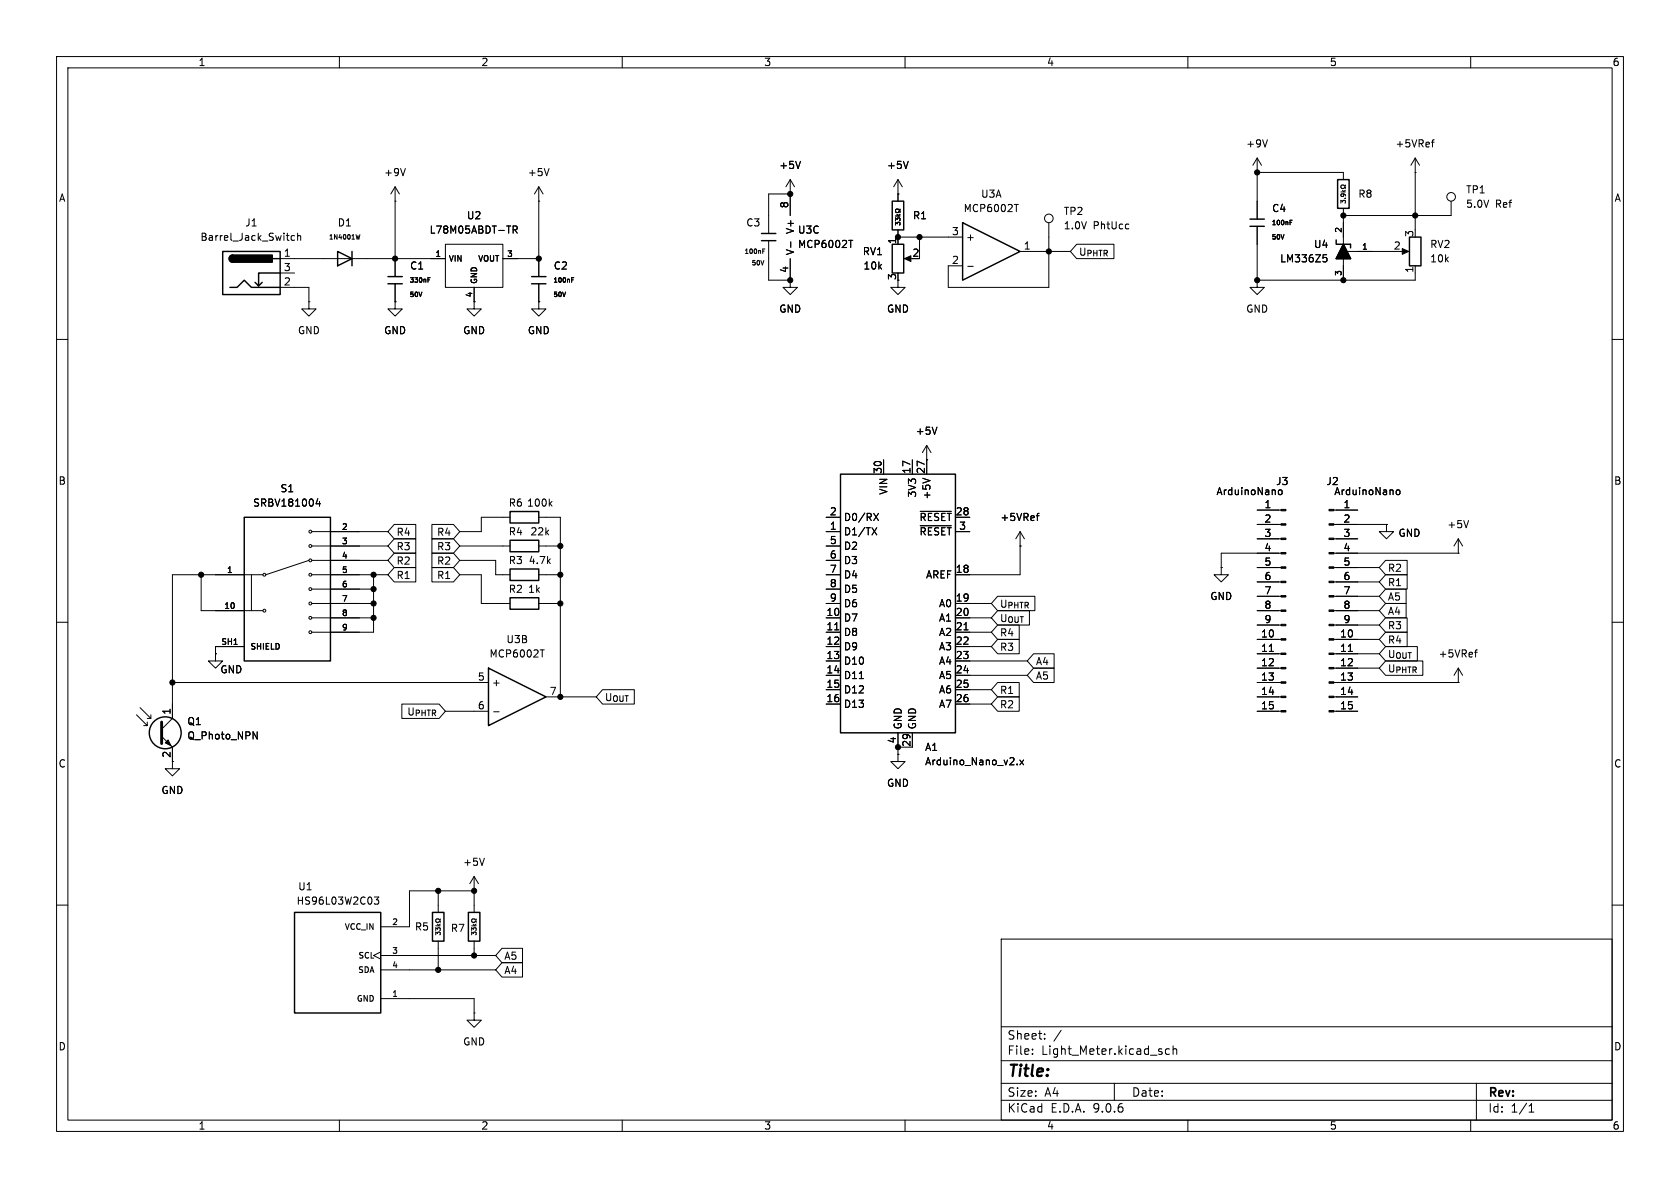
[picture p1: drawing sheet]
<svg xmlns="http://www.w3.org/2000/svg" width="297mm" height="210mm" viewBox="0 0 297 210" stroke-linecap="round" stroke-linejoin="round" font-family="sans-serif">
<g fill="none" stroke="#000" stroke-width=".18">
<path d="M10 10h277v190h-277zM12 12h273v186h-273zM60 10v2M110 10v2M160 10v2M210 10v2M260 10v2M69.8 35.6h.1M69.8 33v15.9M69.8 33l-.7 1.3M69.8 33l.8 1.3M71.7 29.8l-.5 1.3"/>
<path d="M95.2 35.6h.1M95.2 33l-.7 1.3M95.2 33l.8 1.3M95.2 33v15.9M97.1 29.8l-.5 1.3M139.7 34.3h.1M139.7 31.8l-.8 1.2M139.7 31.8l.8 1.2M139.7 31.8v6.3M139.7 34.3h-3.8v7M141.5 28.5l-.4 1.3M158.3 39v-.5l.3 .3 .1-.2h.3v.4"/>
<path d="M158.3 39.8v-.5l.3 .3 .1-.3h.3v.5M158.3 38.2h.8M158.6 37.9l.3 .3M158.7 34.3h.1M158.7 31.8v3.8M158.7 31.8l-.7 1.2M158.7 31.8l.8 1.2M159.1 37v.2h-.1a.34 .34 0 0 0-.5-.2 .34 .34 0 0 0-.1 .5l.3 .1 .4-.2v.2M159.1 37.9l-.3 .2M160.6 28.5l-.5 1.3M179.3 36.1h.7M185.4 39.4v11.4h-17.8v-3.8h2.6"/>
<path d="M199.4 39.6l.2 .1M222.2 30.5h.1M222.2 27.9v10.8M222.2 30.5h15.3v1.3M222.2 27.9l-.7 1.3M222.2 27.9l.8 1.3M224.1 24.7l-.5 1.3M228.1 39.3h.2M228.1 38.9h.3M237.1 35.9v-.5l.3 .3v-.2h.4v.4M237.1 33.9h.8M237.3 33.6l.3 .3"/>
<path d="M237.4 34.3l.1 .1v.3h-.4v-.3l.1-.1h.5l.2 .4M237.5 36.8v12.7M237.8 35.1h.1M237.9 32.7v.2h-.2a.34 .34 0 0 0-.5-.2 .34 .34 0 0 0-.1 .5l.4 .1 .4-.2v.2M237.9 33.6l-.4 .3M250.2 30.5h.1M250.2 27.9l-.8 1.3M250.2 27.9l.8 1.3M250.2 27.9v12.7M253.1 25.1h.4M253.5 24.7l-.3 .2v1.1M256.5 35.6v2.5h-19"/>
<path d="M49.5 45.7h29.3M49.5 48.3h2.6M49.5 50.8h5.1v2.5M52.1 41.7l-.4-.1-.2 .3 .1 .5h.5M52.6 41.8l.2-.2 .3 .1 .1 .8M52.6 41.2v1.3M54.6 53.3v1.3h1.3l-1.3 1.3-1.3-1.3h1.3M54.6 53.3h.1M63.6 41.5l-.2 .8-.1-.6M69.8 53.3v1.3h1.3l-1.3 1.3-1.2-1.3h1.2M69.8 53.3h.1M69.8 50.2v3.1"/>
<path d="M75.7 49.5h.2M75.7 49.1h.3M78.7 43.2h10.2v7.6h-10.2zM83.8 53.3v1.3h1.3l-1.3 1.3-1.3-1.3h1.3M83.8 53.3h.1M83.8 50.8v2.5M88.9 45.7h6.3M90.7 40.6h.6l.1-.2v-.3l-.7-.2v1.3M91 40.6l.4 .6M95.2 53.3v1.3h1.3l-1.3 1.3-1.2-1.3h1.2M95.2 53.3h.1M95.2 50.2v3.1"/>
<path d="M101.1 49.5h.2M101.1 49.1h.3M134.8 44.4h.3M134.8 44h.4M135.9 42.5v7h3.8M139.7 49.5v1.3h1.3l-1.3 1.3-1.3-1.3h1.3M139.7 49.5h.1M139.7 45.7v3.8M139.8 42.8v.9M150 42.5h.8M158.7 49.5v1.3h1.3l-1.3 1.3-1.2-1.3h1.2M158.7 40.6v2.6"/>
<path d="M158.7 41.9h11.5M160.3 45.7h1M162.6 41.9v3.8M171.1 47.1h1M180.3 44.5h8.9M190.3 43.2h6.6v2.5h-6.6l-1.1-1.2zM199.6 40.4l-.2 .1M222.2 49.5v1.3h1.3l-1.3 1.3-1.2-1.3h1.2M222.2 49.5h.1M222.2 40v9.5M233.9 45h.6M234.1 45.5h.3l.2 .3-.1 .4-.4 .1"/>
<path d="M238.3 44.5h8.1M247.6 44.5h1.1M250.2 47v2.5h-28M10 60h2M163.8 78.7l-.7 1.3M163.8 78.7l.8 1.3M163.8 78.7v5.1M165.6 75.5l-.4 1.3M285 60h2M54.6 99.1l-7.6 2.5M55.1 96.5h13.5M55.1 94h13.5"/>
<path d="M55.1 99.1h13.5M56.2 88.1l-.3 1h.8M56.5 88.6v.9M69.7 92.7h3.8v2.6h-3.8l-1.1-1.3zM69.7 95.2h3.8v2.6h-3.8l-1.1-1.3zM69.7 97.8h3.8v2.5h-3.8l-1.1-1.2zM76.4 92.7h3.8l1.1 1.3-1.1 1.3h-3.8zM76.4 97.8h3.8l1.1 1.3-1.1 1.2h-3.8zM76.4 95.2h3.8l1.1 1.3-1.1 1.3h-3.8zM81.3 96.5h8.9M81.3 99.1h6.3v2.5h2.6M90.2 91.4h-5.1v2.6h-3.8"/>
<path d="M95.2 96.5h3.9M95.2 91.4h3.9v31.8M97.2 89l.4 .5M97.6 88.6l-.5 .5M146 96.5h2.6M146 94h2.6M146 99.1h2.6M146 91.4h2.6M154.2 93.3l.8 1.3M154.5 90.7l.8 1.3M155 93.3l-.8 1.3M155.3 90.7l-.8 1.3"/>
<path d="M156.2 81.3v2.5M161.3 81.3v2.5M162.7 90.4h5.5M162.7 92.9h5.5M163.1 84.5l1.3 .5M163.8 81.3h.1M168.9 94h2.5M168.9 91.4h2.5M180.3 96.5h.1M180.3 94v7.6h-11.4M180.3 94l-.7 1.3M180.3 94l.8 1.3"/>
<path d="M183.2 91.2h.5M183.7 90.7l-.3 .2v1.1M222.2 90.2h4.3M222.2 92.7h4.3M222.2 95.3h4.3M226.2 86.6l-.2 .2v.4l.2 .2h.3l.2-.2v-.4l-.3-.2M226.5 97.8h-10.6v2.5M235.8 90.2h4.2M235.8 92.7h9.3M235.8 95.3h4.2M235.8 97.8h22M245 99.1h3.8v2.5h-3.8l-1.2-1.3z"/>
<path d="M245.1 92.7v1.3h1.3l-1.3 1.3-1.3-1.3h1.3M245.1 92.7h.1M246.9 86.7l.4-.1 .2 .2v.4l-.2 .2h-.4l-.1-.2zM257.8 97.8h.1M257.8 95.3l-.8 1.2M257.8 95.3l.8 1.2M257.8 95.3v2.5M259.6 92l-.4 1.3M10 110h2M35.6 101.6v6.4h10.9M38.1 115.6v1.2h1.3l-1.3 1.3-1.3-1.3h1.3M38.1 115.6h.1"/>
<path d="M43.2 114.3h-5.1v1.3M44.4 101.6v6.4M46.5 101.6h-16v25.4l-1.9 1.9M55.1 101.6h13.5M55.1 104.1h10.9M55.1 106.7h10.9M55.1 109.2h10.9M66 101.6v10.2h-10.9M69.7 100.3h3.8v2.6h-3.8l-1.1-1.3zM76.4 100.3h3.8l1.1 1.3-1.1 1.3h-3.8zM81.3 101.6h3.8v5.1h5.1M95.2 101.6h3.9"/>
<path d="M95.2 106.7h3.9M95.5 114.9h.7M146 101.6h2.6M146 104.1h2.6M146 106.7h2.6M146 109.2h2.6M146 111.8h2.6M146 114.3h2.6M146 116.8h2.6M146 119.4h2.6M147.6 111.3h.7M151.9 120h.7"/>
<path d="M168.9 106.7h6.4M168.9 109.2h6.4M168.9 111.8h6.4M168.9 114.3h6.4M168.9 116.8h12.7M168.9 119.4h12.7M170.4 111.3h.7M176.4 110.5h3.8v2.5h-3.8l-1.1-1.2zM176.4 107.9h5.6v2.6h-5.6l-1.1-1.3zM176.4 105.4h6.6v2.6h-6.6l-1.1-1.3zM176.4 113h3.8v2.6h-3.8l-1.1-1.3zM182.7 118.1h3.7v2.6h-3.7l-1.1-1.3z"/>
<path d="M182.7 115.6h3.7v2.5h-3.7l-1.1-1.3zM215.9 100.3v1.3h1.3l-1.3 1.3-1.3-1.3h1.3M215.9 100.3h.1M222.2 108h4.3M222.2 100.3h4.3M222.2 102.9h4.3M222.2 105.4h4.3M222.2 110.5h4.3M222.2 113h4.3M222.2 115.6h4.3M222.2 118.1h4.3M224.4 115.2h.7"/>
<path d="M235.8 108h8M235.8 100.3h8M235.8 102.9h8M235.8 105.4h8M235.8 110.5h8M235.8 113h8M235.8 115.6h8M235.8 118.1h8M238.4 115.2h.7M245 101.6h3.8v2.5h-3.8l-1.2-1.2zM245 109.2h3.8v2.6h-3.8l-1.2-1.3zM245 104.1h3.6v2.6h-3.6l-1.2-1.3z"/>
<path d="M245 106.7h3.6v2.5h-3.6l-1.2-1.2zM245 111.8h3.8v2.5h-3.8l-1.2-1.3zM245 114.3h5.6v2.5h-5.6l-1.2-1.2zM245 116.8h6.5v2.6h-6.5l-1.2-1.3zM257.8 118.1v2.6M257.8 118.1l-.8 1.3M257.8 118.1l.8 1.3M260.7 115.3h.5M261.2 114.9l-.3 .2v1M285 110h2M24.1 126.4l1.9 1.9v-.7M24.8 125.1l1.9 1.9v-.6"/>
<path d="M25.4 128.3h.6M26 127h.7M28.6 130.2l1.9 1.9v3.8h1.2l-1.2 1.3-1.3-1.3h1.3M30.5 120.7h55.9M44.7 129.4l.8 1.2v-1.2M71 124.5h6.6l1.1 1.2-1.1 1.3h-6.6zM78.7 125.7h7.7M87.3 125.8h.9M96.5 123.2h8.9M106.5 121.9h5.6v2.6h-5.6l-1.1-1.3zM146 121.9h2.6M146 124.5h2.6"/>
<path d="M158.7 133.4v1.2h1.3l-1.3 1.3-1.2-1.3h1.2M158.7 133.4h.1M158.7 129.5v3.9M161.3 129.5v2.6h-2.6M168.9 121.9h6.4M168.9 124.5h6.4M176.4 123.2h3.8v2.5h-3.8l-1.1-1.2zM176.4 120.6h3.8v2.6h-3.8l-1.1-1.3zM179.8 135.1v.1M180.3 134.4l.7 .8M181 134.4l-.7 .8M222.2 120.7h4.3"/>
<path d="M222.2 123.2h4.3M222.2 125.7h4.3M235.8 120.7h22M235.8 123.2h4.2M235.8 125.7h4.2M257.8 120.7h.1M66.2 158.6h.8l-.5 .5 .4 .1v.5l-.2 .1-.5-.1M77.5 157.5v3.8M83.8 157.5h.1M83.8 154.9v6.4M83.8 157.5h-11.4v6.3h-5.1M83.8 154.9l-.7 1.3"/>
<path d="M83.8 154.9l.8 1.3M85.6 151.7l-.4 1.3M10 160h2M67.3 168.3l-1.3 .6 1.3 .6M67.3 176.5h16.5v2.6M67.3 168.9h20.3M67.3 171.5h20.3M77 164.5v-.5l.3 .3 .1-.3h.4v.5M77 165.3v-.5l.3 .2 .1-.2h.4v.5M77 163.7h.8M77.3 163.4l.3 .3M77.5 166.4v5.1"/>
<path d="M77.8 162.4v.2h-.1a.34 .34 0 0 0-.5-.1 .34 .34 0 0 0-.1 .4l.4 .1 .3-.1v.1M77.8 163.4l-.3 .2M83.4 165.3v-.5l.3 .2 .1-.2h.3v.5M83.4 164.5v-.5l.3 .3 .1-.3h.3v.5M83.4 163.7h.8M83.6 163.4l.4 .3M83.8 179.1v1.2h1.3l-1.3 1.3-1.3-1.3h1.3M83.8 179.1h.1M83.8 166.4v2.5M84.2 162.4v.2h-.2a.34 .34 0 0 0-.4-.1 .34 .34 0 0 0-.2 .4l.4 .1 .4-.1v.1M84.2 163.4l-.3 .2M88.7 170.2h3.7v2.5h-3.7l-1.1-1.2z"/>
<path d="M88.7 167.6h3.7v2.6h-3.7l-1.1-1.3zM177 166h108v32h-108zM285 160h2M60 198v2M110 198v2M160 198v2M177 194.5h108M177 191.5h108M177 187.5h108M177 181.5h108M182.5 186.3v.1M182.5 185.5v.1"/>
<path d="M184.7 183.6v.1M184.7 182.8v.1M187.6 182.1l-1.3 2M197 191.5v3M206.7 185.5l-.4-.1-.3 .3v.4l.2 .2h.5M207.4 185.5l.2-.1 .4 .1v.9M207.4 184.9v1.5M210 198v2M260 198v2M261 191.5v6.5M270.3 196.6h.9M270.3 195.5l.4-.4v1.5"/>
<circle cx="185.4" cy="38.6" r=".76"/>
<circle cx="256.5" cy="34.8" r=".76"/>
<circle cx="54.9" cy="99.1" r=".25"/>
<circle cx="54.9" cy="94" r=".25"/>
<circle cx="54.9" cy="96.5" r=".25"/>
<circle cx="46.7" cy="107.9" r=".25"/>
<circle cx="46.7" cy="101.6" r=".25"/>
<circle cx="54.9" cy="101.6" r=".25"/>
<circle cx="54.9" cy="109.2" r=".25"/>
<circle cx="54.9" cy="111.8" r=".25"/>
<circle cx="54.9" cy="106.7" r=".25"/>
<circle cx="54.9" cy="104.1" r=".25"/>
</g>
<g fill="none" stroke="#000" stroke-width=".25">
<path d="M157.7 35.6h2.1v5h-2.1zM170.2 39.4l10.1 5.1-10.1 5zM221 38.7h2.5M236.5 31.8h2v5h-2zM39.4 44.5h10.1v7.6h-10.1zM40.6 50.8h1.3l1.3-1.3 1.2 1.3h5.1M41.1 45.1a.64 .64 0 0 0-.6 .6 .64 .64 0 0 0 .6 .7M46.4 49.9l-.7 .6M48.3 45.7h1.2M49.5 48.3h-3.8v2.2l-.6-.6M59.7 44.5l2.5 1.2-2.5 1.3zM62.2 44.5v2.5"/>
<path d="M68.6 48.9h2.5M68.6 50.2h2.5M94 48.9h2.5M94 50.2h2.5M134.6 41.3h2.6M134.6 42.5h2.6M157.7 43.2h2.1v5.1h-2.1zM221 40h2.5M236.2 43.2h2.6v.6M236.2 42.4v.7M237.5 43.2l1.3 2.5h-2.6zM249.2 41.9h2v5.1h-2z"/>
<path d="M43.2 91.4h15.2v25.4h-15.2zM90.2 95.5h5v2h-5zM90.2 90.4h5v2.1h-5zM148.6 83.8h20.3v45.7h-20.3zM86.4 118.1l10.1 5.1-10.1 5.1zM90.2 100.6h5v2h-5zM90.2 105.7h5v2h-5zM52.1 161.3h15.2v17.8h-15.2zM76.5 161.3h2v5.1h-2zM82.8 161.3h2v5.1h-2z"/>
<circle cx="29.2" cy="129.5" r="2.82"/>
</g>
<g fill="#000" stroke="#000" stroke-width=".18">
<path d="M159.9 45.7l1.1-.5v1zM247.9 43.9l1.1 .6-1.1 .5zM226.5 90h.8v.3h-.8zM226.5 92.6h.8v.2h-.8zM226.5 95.1h.8v.3h-.8zM226.5 97.7h.8v.2h-.8zM234.9 90h.9v.3h-.9zM234.9 92.6h.9v.2h-.9zM234.9 95.1h.9v.3h-.9zM234.9 97.7h.9v.2h-.9zM226.5 100.2h.8v.3h-.8zM226.5 102.7h.8v.3h-.8z"/>
<path d="M226.5 105.3h.8v.2h-.8zM226.5 107.8h.8v.3h-.8zM226.5 110.4h.8v.2h-.8zM226.5 112.9h.8v.3h-.8zM226.5 115.4h.8v.3h-.8zM226.5 118h.8v.2h-.8zM234.9 100.2h.9v.3h-.9zM234.9 102.7h.9v.3h-.9zM234.9 105.3h.9v.2h-.9zM234.9 107.8h.9v.3h-.9zM234.9 110.4h.9v.2h-.9zM234.9 112.9h.9v.3h-.9z"/>
<path d="M234.9 115.4h.9v.3h-.9zM234.9 118h.9v.2h-.9zM29.2 131.3l.5-.5 .5 1zM226.5 120.5h.8v.3h-.8zM226.5 123.1h.8v.2h-.8zM226.5 125.6h.8v.3h-.8zM234.9 120.5h.9v.3h-.9zM234.9 123.1h.9v.2h-.9zM234.9 125.6h.9v.3h-.9z"/>
<circle cx="139.7" cy="34.3" r=".46"/>
<circle cx="222.2" cy="30.5" r=".46"/>
<circle cx="237.5" cy="38.1" r=".46"/>
<circle cx="250.2" cy="38.1" r=".46"/>
<circle cx="69.8" cy="45.7" r=".46"/>
<circle cx="95.2" cy="45.7" r=".46"/>
<circle cx="139.7" cy="49.5" r=".46"/>
<circle cx="158.7" cy="41.9" r=".46"/>
<circle cx="162.6" cy="41.9" r=".46"/>
<circle cx="185.4" cy="44.5" r=".46"/>
<circle cx="222.2" cy="49.5" r=".46"/>
<circle cx="237.5" cy="49.5" r=".46"/>
<circle cx="99.1" cy="96.5" r=".46"/>
<circle cx="35.6" cy="101.6" r=".46"/>
<circle cx="66" cy="106.7" r=".46"/>
<circle cx="66" cy="104.1" r=".46"/>
<circle cx="66" cy="109.2" r=".46"/>
<circle cx="66" cy="101.6" r=".46"/>
<circle cx="99.1" cy="106.7" r=".46"/>
<circle cx="99.1" cy="101.6" r=".46"/>
<circle cx="30.5" cy="120.7" r=".46"/>
<circle cx="99.1" cy="123.2" r=".46"/>
<circle cx="158.7" cy="132.1" r=".46"/>
<circle cx="77.5" cy="157.5" r=".46"/>
<circle cx="83.8" cy="157.5" r=".46"/>
<circle cx="77.5" cy="171.5" r=".46"/>
<circle cx="83.8" cy="168.9" r=".46"/>
</g>
<path d="M40.7 45.3l.4-.2v1.3a.63 .63 0 0 1-.5-.4 .63 .63 0 0 1 .1-.7zM41.1 45.1h7v1.3h-7zM237.5 43.2l1.3 2.5h-2.6z" fill="#000" stroke="#000" stroke-width=".25"/>
<path d="M28.6 127.6v3.8" fill="none" stroke="#000" stroke-width=".51"/>
<text font-size="2.8" x="178" y="190.9">Title:</text>
<g font-size="2.1">
<text x="178" y="184">Sheet:</text>
<text x="178" y="186.7">File:</text>
<text x="184.1" y="186.7">Light_Meter.kicad_sch</text>
<text x="178" y="196.9">KiCad</text>
<text x="178" y="194.1">Size:</text>
<text x="184.7" y="194.1">A4</text>
<text x="185.7" y="196.9">E.D.A.</text>
<text x="193.3" y="196.9">9.0.6</text>
<text x="200" y="194.1">Date:</text>
<text x="263" y="194.3">Rev:</text>
<text x="263" y="196.9">Id:</text>
<text x="267.1" y="196.9">1/1</text>
</g>
<g font-size="1.8">
<text x="35" y="11.9">1</text>
<text x="85" y="11.9">2</text>
<text x="135" y="11.9">3</text>
<text x="185" y="11.9">4</text>
<text x="235" y="11.9">5</text>
<text x="285" y="11.9">6</text>
<text x="220.2" y="26.3">+9V</text>
<text x="246.6" y="26.3">+5VRef</text>
<text x="10.3" y="35.9">A</text>
<text x="67.8" y="31.3">+9V</text>
<text x="93.2" y="31.3">+5V</text>
<text x="137.7" y="30.1">+5V</text>
<text x="156.7" y="30.1">+5V</text>
<text x="173.3" y="35.2">U3A</text>
<text x="240" y="35.2">R8</text>
<text x="259.1" y="34.4">TP1</text>
<text x="285.3" y="35.9">A</text>
<text x="43.3" y="40.2">J1</text>
<text x="59.6" y="40.2">D1</text>
<text x="75.9" y="41.5">L78M05ABDT-TR</text>
<text x="82.4" y="39">U2</text>
<text x="131.8" y="40.2">C3</text>
<text x="139.4" y="36.9" transform="rotate(-90 139.4 36.9)">8</text>
<text x="140.6" y="41.5" transform="rotate(-90 140.6 41.5)">V+</text>
<text x="141" y="41.5">U3C</text>
<text x="161.3" y="39">R1</text>
<text x="168.2" y="41.7">3</text>
<text x="170.3" y="37.7">MCP6002T</text>
<text x="188" y="38.2">TP2</text>
<text x="188" y="40.7">1.0V</text>
<text x="193.3" y="40.7">PhtUcc</text>
<text x="224.8" y="37.7">C4</text>
<text x="249.9" y="42" transform="rotate(-90 249.9 42)">3</text>
<text x="259.1" y="36.9">5.0V</text>
<text x="264.4" y="36.9">Ref</text>
<text x="35.3" y="42.8">Barrel_Jack_Switch</text>
<text x="50.1" y="45.5">1</text>
<text x="72.4" y="47.9">C1</text>
<text x="97.8" y="47.9">C2</text>
<text x="140.6" y="45.2" transform="rotate(-90 140.6 45.2)">V-</text>
<text x="141" y="44">MCP6002T</text>
<text x="152.4" y="45.3">RV1</text>
<text x="152.6" y="47.9">10k</text>
<text x="158.5" y="43.3" transform="rotate(-90 158.5 43.3)">1</text>
<text x="161.2" y="45.5">2</text>
<text x="168.2" y="46.7">2</text>
<text x="170.7" y="42.8">+</text>
<text x="180.9" y="44.2">1</text>
<text x="190.7" y="45.4">U_{PHTR}</text>
<text x="226.2" y="46.6">LM336Z5</text>
<text x="232.2" y="44">U4</text>
<text x="246.3" y="44.2">2</text>
<text x="252.7" y="44">RV2</text>
<text x="252.7" y="46.6">10k</text>
<text x="50.1" y="48">3</text>
<text x="50.1" y="50.5">2</text>
<text x="139.4" y="48.3" transform="rotate(-90 139.4 48.3)">4</text>
<text x="158.5" y="49.6" transform="rotate(-90 158.5 49.6)">3</text>
<text x="249.9" y="48.3" transform="rotate(-90 249.9 48.3)">1</text>
<text x="52.6" y="59.3">GND</text>
<text x="67.8" y="59.3">GND</text>
<text x="81.8" y="59.3">GND</text>
<text x="93.2" y="59.3">GND</text>
<text x="137.7" y="55.5">GND</text>
<text x="156.7" y="55.5">GND</text>
<text x="220.2" y="55.5">GND</text>
<text x="161.8" y="77.1">+5V</text>
<text x="156" y="83.9" transform="rotate(-90 156 83.9)">30</text>
<text x="161" y="83.9" transform="rotate(-90 161 83.9)">17</text>
<text x="163.6" y="83.9" transform="rotate(-90 163.6 83.9)">27</text>
<text x="10.3" y="85.9">B</text>
<text x="44.7" y="89.8">SRBV181004</text>
<text x="49.5" y="87.2">S1</text>
<text x="89.8" y="89.8">R6</text>
<text x="93.1" y="89.8">100k</text>
<text x="157.1" y="87.6" transform="rotate(-90 157.1 87.6)">VIN</text>
<text x="162.2" y="88" transform="rotate(-90 162.2 88)">3V3</text>
<text x="164.7" y="88.4" transform="rotate(-90 164.7 88.4)">+5V</text>
<text x="215" y="87.7">ArduinoNano</text>
<text x="223.4" y="89.9">1</text>
<text x="225.5" y="86">J3</text>
<text x="234.4" y="86">J2</text>
<text x="235.8" y="87.7">ArduinoNano</text>
<text x="237.4" y="89.9">1</text>
<text x="285.3" y="85.9">B</text>
<text x="70" y="94.9">R4</text>
<text x="77.2" y="94.9">R4</text>
<text x="89.8" y="94.8">R4</text>
<text x="93.7" y="94.8">22k</text>
<text x="146.6" y="91.2">2</text>
<text x="146.6" y="93.7">1</text>
<text x="149.1" y="92.3">D0/RX</text>
<text x="149.1" y="94.8">D1/TX</text>
<text x="162.5" y="92.3">~{RESET}</text>
<text x="162.5" y="94.8">~{RESET}</text>
<text x="168.9" y="91.2">28</text>
<text x="169.5" y="93.7">3</text>
<text x="176.8" y="92.3">+5VRef</text>
<text x="223.4" y="92.5">2</text>
<text x="223.4" y="95">3</text>
<text x="237.4" y="92.5">2</text>
<text x="237.4" y="95">3</text>
<text x="247.1" y="95.1">GND</text>
<text x="255.8" y="93.6">+5V</text>
<text x="70" y="97.5">R3</text>
<text x="70" y="100">R2</text>
<text x="77.2" y="100">R2</text>
<text x="77.2" y="97.5">R3</text>
<text x="89.8" y="99.9">R3</text>
<text x="93.4" y="99.9">4.7k</text>
<text x="146.6" y="96.3">5</text>
<text x="146.6" y="98.8">6</text>
<text x="146.6" y="101.3">7</text>
<text x="149.1" y="97.4">D2</text>
<text x="149.1" y="99.9">D3</text>
<text x="168.9" y="101.3">18</text>
<text x="223.4" y="97.5">4</text>
<text x="223.4" y="100.1">5</text>
<text x="237.4" y="97.5">4</text>
<text x="237.4" y="100.1">5</text>
<text x="245.3" y="101.3">R2</text>
<text x="70" y="102.6">R1</text>
<text x="77.2" y="102.6">R1</text>
<text x="89.8" y="105">R2</text>
<text x="93.3" y="105">1k</text>
<text x="146.6" y="103.9">8</text>
<text x="146.6" y="106.4">9</text>
<text x="149.1" y="102.5">D4</text>
<text x="149.1" y="105">D5</text>
<text x="149.1" y="107.5">D6</text>
<text x="163.6" y="102.5">AREF</text>
<text x="165.9" y="107.5">A0</text>
<text x="168.9" y="106.4">19</text>
<text x="176.7" y="107.6">U_{PHTR}</text>
<text x="213.9" y="106.3">GND</text>
<text x="223.4" y="102.6">6</text>
<text x="223.4" y="105.2">7</text>
<text x="223.4" y="107.7">8</text>
<text x="237.4" y="102.6">6</text>
<text x="237.4" y="105.2">7</text>
<text x="237.4" y="107.7">8</text>
<text x="245.3" y="103.8">R1</text>
<text x="245.3" y="106.4">A5</text>
<text x="89.4" y="113.9">U3B</text>
<text x="146" y="109">10</text>
<text x="146" y="111.5">11</text>
<text x="149.1" y="110.1">D7</text>
<text x="149.1" y="112.6">D8</text>
<text x="165.9" y="110.1">A1</text>
<text x="165.9" y="112.6">A2</text>
<text x="168.9" y="109">20</text>
<text x="168.9" y="111.5">21</text>
<text x="176.7" y="112.7">R4</text>
<text x="176.7" y="110.2">U_{OUT}</text>
<text x="222.8" y="112.8">10</text>
<text x="223.4" y="110.2">9</text>
<text x="236.8" y="112.8">10</text>
<text x="237.4" y="110.2">9</text>
<text x="245.3" y="111.4">R3</text>
<text x="245.3" y="108.9">A4</text>
<text x="245.3" y="114">R4</text>
<text x="38.9" y="119.2">GND</text>
<text x="86.4" y="116.4">MCP6002T</text>
<text x="146" y="114">12</text>
<text x="146" y="116.6">13</text>
<text x="146" y="119.1">14</text>
<text x="149.1" y="115.2">D9</text>
<text x="149.1" y="117.7">D10</text>
<text x="165.9" y="115.2">A3</text>
<text x="165.9" y="117.7">A4</text>
<text x="168.9" y="114">22</text>
<text x="168.9" y="116.6">23</text>
<text x="168.9" y="119.1">24</text>
<text x="176.7" y="115.3">R3</text>
<text x="183" y="117.8">A4</text>
<text x="222.8" y="115.3">11</text>
<text x="222.8" y="117.9">12</text>
<text x="236.8" y="115.3">11</text>
<text x="236.8" y="117.9">12</text>
<text x="245.3" y="116.5">U_{OUT}</text>
<text x="245.3" y="119.1">U_{PHTR}</text>
<text x="254.2" y="116.4">+5VRef</text>
<text x="84.4" y="120.4">5</text>
<text x="84.4" y="125.5">6</text>
<text x="86.9" y="121.5">+</text>
<text x="97.1" y="122.9">7</text>
<text x="106.8" y="124.1">U_{OUT}</text>
<text x="146" y="121.7">15</text>
<text x="146" y="124.2">16</text>
<text x="149.1" y="120.2">D11</text>
<text x="149.1" y="122.8">D12</text>
<text x="149.1" y="125.3">D13</text>
<text x="165.9" y="120.2">A5</text>
<text x="165.9" y="122.8">A6</text>
<text x="165.9" y="125.3">A7</text>
<text x="168.9" y="121.7">25</text>
<text x="168.9" y="124.2">26</text>
<text x="176.7" y="125.4">R2</text>
<text x="176.7" y="122.9">R1</text>
<text x="183" y="120.3">A5</text>
<text x="222.8" y="120.4">13</text>
<text x="222.8" y="122.9">14</text>
<text x="222.8" y="125.5">15</text>
<text x="236.8" y="120.4">13</text>
<text x="236.8" y="122.9">14</text>
<text x="236.8" y="125.5">15</text>
<text x="30.2" y="126.4" transform="rotate(-90 30.2 126.4)">1</text>
<text x="33" y="128.4">Q1</text>
<text x="33" y="130.9">Q_Photo_NPN</text>
<text x="71.9" y="126.7">U_{PHTR}</text>
<text x="158.5" y="131.5" transform="rotate(-90 158.5 131.5)">4</text>
<text x="159.6" y="129" transform="rotate(-90 159.6 129)">GND</text>
<text x="162.2" y="129" transform="rotate(-90 162.2 129)">GND</text>
<text x="10.3" y="135.9">C</text>
<text x="30.2" y="134.1" transform="rotate(-90 30.2 134.1)">2</text>
<text x="161" y="132.1" transform="rotate(-90 161 132.1)">29</text>
<text x="163.4" y="132.9">A1</text>
<text x="163.4" y="135.5">Arduino_Nano_v2.x</text>
<text x="285.3" y="135.9">C</text>
<text x="28.4" y="140.6">GND</text>
<text x="156.7" y="139.3">GND</text>
<text x="81.8" y="153.3">+5V</text>
<text x="52.3" y="160.1">HS96L03W2C03</text>
<text x="52.6" y="157.6">U1</text>
<text x="73.3" y="164.7">R5</text>
<text x="79.6" y="164.9">R7</text>
<text x="89.1" y="172.4">A4</text>
<text x="89.1" y="169.9">A5</text>
<text x="10.3" y="185.9">D</text>
<text x="81.8" y="185">GND</text>
<text x="285.3" y="185.9">D</text>
<text x="35" y="199.9">1</text>
<text x="85" y="199.9">2</text>
<text x="135" y="199.9">3</text>
<text x="185" y="199.9">4</text>
<text x="235" y="199.9">5</text>
<text x="285" y="199.9">6</text>
</g>
<g font-size="1.4">
<text x="237.2" y="41.3" transform="rotate(-90 237.2 41.3)">2</text>
<text x="76.9" y="45.5">1</text>
<text x="79.3" y="46.4">VIN</text>
<text x="84.4" y="46.4">VOUT</text>
<text x="89.6" y="45.5">3</text>
<text x="240.7" y="44.2">1</text>
<text x="83.6" y="52.7" transform="rotate(-90 83.6 52.7)">4</text>
<text x="84.5" y="50.3" transform="rotate(-90 84.5 50.3)">GND</text>
<text x="237.2" y="48.9" transform="rotate(-90 237.2 48.9)">3</text>
<text x="60.3" y="93.7">2</text>
<text x="40" y="101.3">1</text>
<text x="60.3" y="98.8">4</text>
<text x="60.3" y="101.3">5</text>
<text x="60.3" y="96.3">3</text>
<text x="39.5" y="107.7">10</text>
<text x="60.3" y="103.9">6</text>
<text x="60.3" y="106.4">7</text>
<text x="60.3" y="109">8</text>
<text x="60.3" y="111.5">9</text>
<text x="39" y="114">SH1</text>
<text x="44.2" y="115">SHIELD</text>
<text x="60.8" y="164.6">VCC_IN</text>
<text x="69.2" y="163.6">2</text>
<text x="63.2" y="172.2">SDA</text>
<text x="63.2" y="169.6">SCL</text>
<text x="69.2" y="168.7">3</text>
<text x="69.2" y="171.2">4</text>
<text x="62.9" y="177.3">GND</text>
<text x="69.2" y="176.3">1</text>
</g>
<g font-size="1.1">
<text x="224.7" y="40">100nF</text>
<text x="58" y="42.5">1N4001W</text>
<text x="131.5" y="45.1">100nF</text>
<text x="132.8" y="47.1">50V</text>
<text x="224.7" y="42.5">50V</text>
<text x="72.3" y="52.7">50V</text>
<text x="72.3" y="50.2">330nF</text>
<text x="97.7" y="52.7">50V</text>
<text x="97.7" y="50.2">100nF</text>
</g>
</svg>
